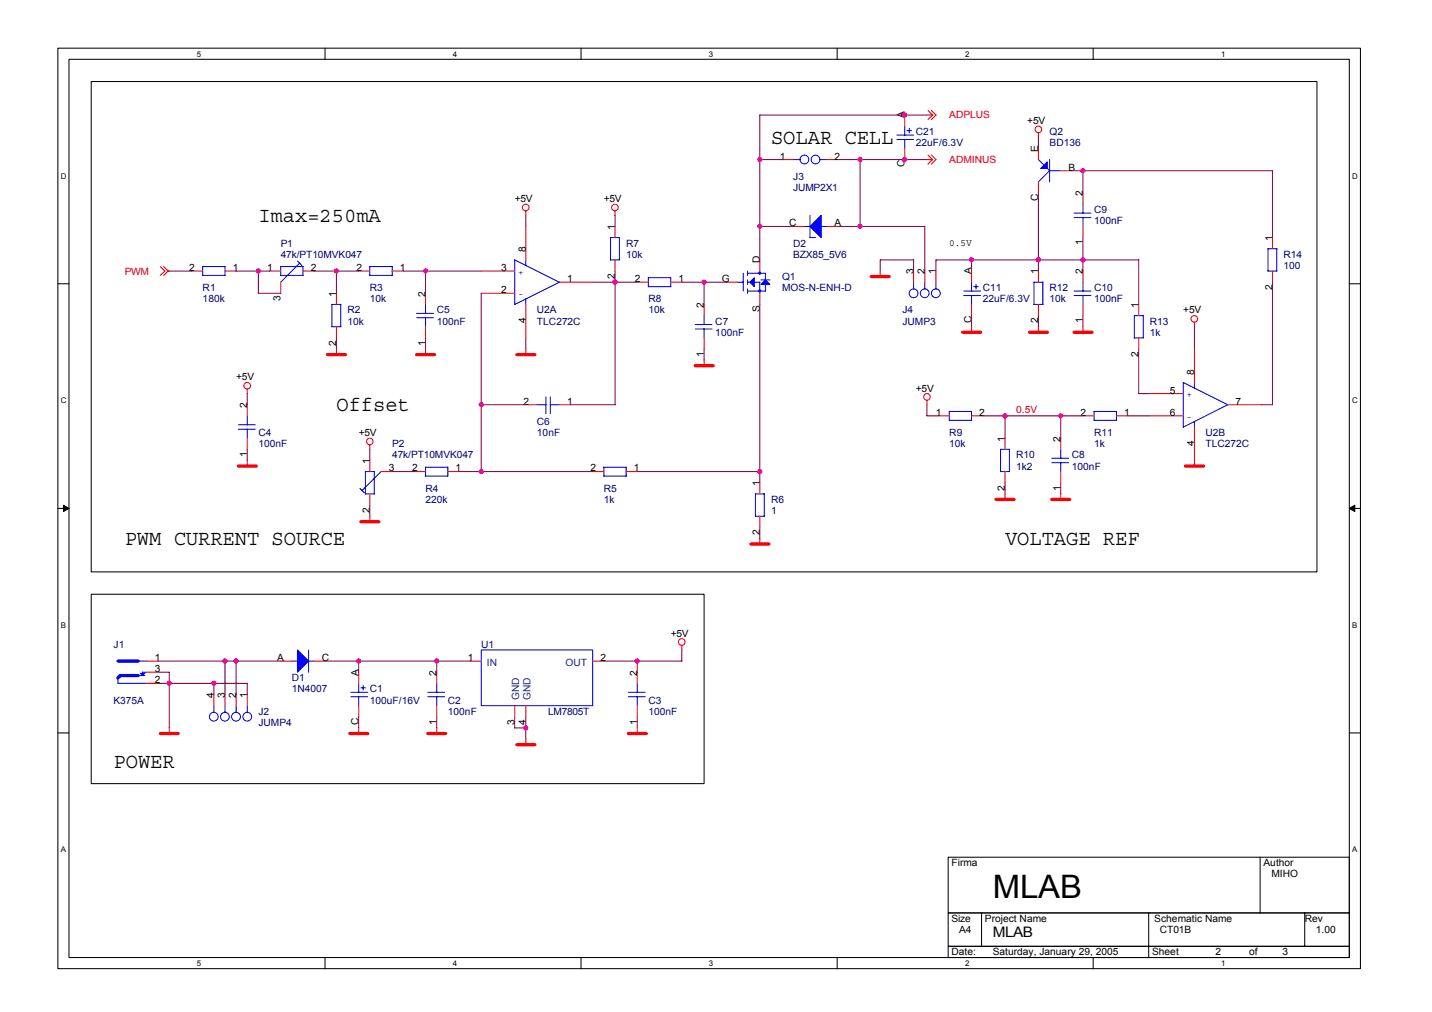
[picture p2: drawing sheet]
<svg xmlns="http://www.w3.org/2000/svg" width="297mm" height="210mm" viewBox="0 0 297 210" stroke-linecap="round" stroke-linejoin="round" font-family="sans-serif">
<path d="M12 10h270.2v190.9h-270.2zM14.3 12.3h265.6v186.3h-265.6z" fill="none" stroke="#000" stroke-width=".21"/>
<g fill="#fff">
<path d="M40.9 10.2h.9v1.9h-.9z"/>
<path d="M40.9 198.9h.9v1.8h-.9z"/>
</g>
<path d="M67.4 10v2.3M67.4 198.6v2.3" fill="none" stroke="#000" stroke-width=".21"/>
<g fill="#fff">
<path d="M94 10.2h.9v1.9h-.9z"/>
<path d="M94 198.9h.9v1.8h-.9z"/>
</g>
<path d="M120.5 10v2.3M120.5 198.6v2.3" fill="none" stroke="#000" stroke-width=".21"/>
<g fill="#fff">
<path d="M147.1 10.2h.9v1.9h-.9z"/>
<path d="M147.1 198.9h.9v1.8h-.9z"/>
</g>
<path d="M173.7 10v2.3M173.7 198.6v2.3" fill="none" stroke="#000" stroke-width=".21"/>
<g fill="#fff">
<path d="M200.2 10.2h.9v1.9h-.9z"/>
<path d="M200.2 198.9h.9v1.8h-.9z"/>
</g>
<path d="M226.8 10v2.3M226.8 198.6v2.3" fill="none" stroke="#000" stroke-width=".21"/>
<g fill="#fff">
<path d="M253.3 10.2h.9v1.9h-.9z"/>
<path d="M253.3 198.9h.9v1.8h-.9z"/>
<path d="M12.6 35.6h1.2v1.8h-1.2z"/>
<path d="M280.5 35.6h1.2v1.8h-1.2z"/>
<path d="M12.6 82.1h1.2v1.9h-1.2z"/>
<path d="M280.5 82.1h1.2v1.9h-1.2z"/>
</g>
<path d="M12 58.9h2.3M279.9 58.9h2.3" fill="none" stroke="#000" stroke-width=".21"/>
<g fill="#fff">
<path d="M12.6 128.7h1.1v1.9h-1.1z"/>
<path d="M280.5 128.7h1.1v1.9h-1.1z"/>
</g>
<path d="M12 105.5h2.3M279.9 105.5h2.3" fill="none" stroke="#000" stroke-width=".21"/>
<g fill="#000" stroke="#000" stroke-width=".21">
<path d="M13.2 104.8l1.1 .7-1.1 .6z" fill-rule="evenodd"/>
<path d="M279.9 105.5l1.1-.7v1.3z" fill-rule="evenodd"/>
</g>
<g fill="#fff">
<path d="M12.6 175.3h1.1v1.8h-1.1z"/>
<path d="M280.5 175.3h1.1v1.8h-1.1z"/>
</g>
<path d="M18.9 16.9h254.3v101.7h-254.3zM18.9 123.3h127.1v39.2h-127.1zM12 152h2.3M279.9 152h2.3M196.7 177.8h83.2v11.6h-83.2zM261.4 177.8v11.6M196.7 189.4h83.2v6.9h-83.2zM196.7 196.3h83.2v2.3h-83.2zM203.6 189.4v6.9M238.3 189.4v9.2M270.6 189.4v6.9" fill="none" stroke="#000" stroke-width=".21"/>
<g fill="none" stroke="#f00" stroke-width=".21">
<path d="M162.2 33.1h2.3M171.5 33.1h2.3M187.7 23.9v2.3M187.7 30.8v2.3M192.3 33.1h1.2M192.5 22.9l1 1h-1.2M192.5 32.2l1 .9M193.2 22.9l.9 1-.9 .9M193.2 32.2l.9 .9-.9 .9M193.4 23.9l-.9 .9M193.4 33.1l-.9 .9M215.4 27.5v1"/>
<path d="M215.4 30.8v2.3M215.4 37.7v2.3M220 35.4h2.3M33.3 55.3l.9 .9M33.9 55.3l1 .9M34.2 56.2l-1 .9M34.9 56.2l-1 .9M34.9 56.2h.2M39.7 56.2h2.3M46.7 56.2h2.3M55.9 56.2h2.3M58.2 58.5v2.3"/>
<path d="M62.8 56.2h2.4M74.4 56.2h2.3M81.3 56.2h2.4M99.8 56.2h7M109.1 43.7v1M109.1 47v6.9M116 58.5h6.9M127.6 43.7v1M127.6 47v2.3M127.6 53.9v2.3M132.2 58.5h2.3M139.1 58.5h2.3"/>
<path d="M150.7 58.5h2.3M157.6 53.9v2.3M164.5 47h2.4M171.5 47h2.3M182.6 56.2v1.2M189.5 56.2v2.3M191.8 56.2v2.3M194.1 56.2v2.3M201.5 56.2v2.3M215.4 56.2v2.3M224.6 40v2.4M224.6 47v2.3"/>
<path d="M224.6 56.2v2.3M263.9 49.3v2.3M263.9 56.2v2.3M69.8 60.8v2.3M69.8 67.8v2.3M69.8 72.4v1.2M88.3 60.8v2.3M88.3 67.8v2.3M88.3 72.4v1.2M99.8 60.8h7M109.1 63.1v7M109.1 72.4v1.2"/>
<path d="M146 63.1v2.4M146 70.1v2.3M146 74.7v1.2M157.6 60.8v2.3M201.5 63.1v2.4M201.5 67.8v1.1M215.4 63.1v2.4M215.4 67.8v1.1M224.6 63.1v2.4M224.6 67.8v1.1M236.2 63.1v2.4M236.2 70.1v2.3"/>
<path d="M247.8 66.8v1M247.8 72.4v6.9M51.3 80.7v.9M51.3 83.9v2.4M51.3 90.9v2.3M51.3 95.5v1.2M76.7 92.2v1M76.7 95.5v2.3M79 97.8h2.3M86 97.8h2.3M92.9 97.8h2.3M109.1 83.9h2.3"/>
<path d="M116 83.9h2.3M122.9 97.8h2.4M129.9 97.8h2.3M192.3 83v.9M194.6 86.3h2.3M201.5 86.3h2.3M208.5 90.9v2.3M208.5 97.8v2.3M220 90.9v2.3M220 97.8v2.3M224.6 86.3h2.3M231.6 86.3h2.3"/>
<path d="M238.5 81.6h6.9M238.5 86.3h6.9M247.8 88.6v8.1M254.7 83.9h6.9M76.7 102.4v2.4M76.7 107.1v1.1M157.6 100.1v2.3M157.6 107.1v2.3M157.6 111.7v1.2M208.5 102.4v1.2M220 102.4v1.2M30.5 137.1h2.3"/>
<path d="M30.5 139.4h2.3M58.2 137.1h2.3M65.2 137.1h2.3M74.4 139.4v2.3M90.6 139.4v2.3M97.5 137.1h2.3M122.9 137.1h2.4M132.2 139.4v2.3M141.4 133.9v.9M30.5 141.7h2.3M35.1 151v1.2M44.4 144v2.4"/>
<path d="M46.7 144v2.4M49 144v2.4M51.3 144v2.4M74.4 146.4v2.3M74.4 151v1.2M90.6 146.4v2.3M90.6 151v1.2M106.8 146.4v2.3M109.1 146.4v2.3M109.1 153.3v1.2M132.2 146.4v2.3M132.2 151v1.2"/>
<circle cx="215.4" cy="26.8" r=".68"/>
<circle cx="109.1" cy="43" r=".68"/>
<circle cx="127.6" cy="43" r=".68"/>
<circle cx="247.7" cy="66.1" r=".68"/>
<circle cx="51.3" cy="80" r=".68"/>
<circle cx="76.7" cy="91.6" r=".68"/>
<circle cx="192.3" cy="82.3" r=".68"/>
<circle cx="141.4" cy="133.2" r=".69"/>
</g>
<g fill="none" stroke="#f00" stroke-width=".68">
<path d="M180.7 57.4h3.7M67.9 73.6h3.7M86.4 73.6h3.7M107.2 73.6h3.8M144.2 75.9h3.7M199.7 68.9h3.7M213.6 68.9h3.7M222.8 68.9h3.7M49.4 96.7h3.8M245.9 96.7h3.7M74.9 108.2h3.7M155.8 112.8h3.7"/>
<path d="M206.6 103.6h3.7M218.2 103.6h3.7M33.3 152.1h3.7M72.6 152.1h3.7M88.7 152.1h3.8M107.2 154.5h3.8M130.3 152.1h3.8"/>
</g>
<g fill="none" stroke="#00f" stroke-width=".21">
<path d="M164.5 33.1h1.4M170.1 33.1h1.4M186 28h3.5M186 28.9h3.5M187.7 26.2v1.8M187.7 28.9v1.9M188.1 27.1h1M188.6 26.6v1M215.4 33.1l1.2 1.1M217.3 34.9l.4 .5M217.7 35.4h2.3M217.7 33.1v4.6"/>
<path d="M217.7 35.4l-2.3 2.3M42 55.3h4.7v1.8h-4.7v-1.8M58.2 55.3v1.8h4.7l-.1-1.8h-4.6M61.7 54.1l.9 1M62.2 54.6l-4 3.9M76.7 55.3h4.6v1.8h-4.6zM106.8 53.9l9.2 4.6M106.8 53.9v9.2M109.1 53.9v1.2M116 58.5l-9.3 4.7M126.6 49.3h1.9v4.6h-1.9zM134.5 57.6h4.6v1.9h-4.6v-1.9"/>
<path d="M153 58.5h1.2M154.2 56.7v3.7M155 56.7h3.8v3.7h-3.7M155 58.5h.5M155.1 56.2v.9M155.1 58.1v.9M155.1 59.9v1M156.4 58.5h1.2v2.4M157.6 56.2v.5M157.8 58.1h1.9M166.8 47h1.2M168 44.6v4.7h1.2"/>
<path d="M170.3 47h1.2M189.5 58.5v1.4M191.8 58.5v1.4M194.1 58.5v1.4M201.5 58.5v1.9M202 59.5h.9M202.5 59v.9M216.3 58.5v4.6h-1.8v-4.6h1.8M222.8 45.1h3.5M222.8 44.2h3.5M224.6 42.3v1.9M224.6 45.1v1.9"/>
<path d="M224.6 58.5v1.9M263 56.2h1.9M264.9 51.6v4.6M264.9 51.6h-1.9v4.6M70.7 63.1v4.7M70.7 63.1h-1.8v4.7h1.8M86.4 65.9h3.5M86.4 65h3.5M88.3 63.1v1.9M88.3 65.9v1.9M109.1 62v1.2M144.2 68.2h3.5"/>
<path d="M144.2 67.3h3.5M146 65.4v1.9M146 68.2v1.9M199.9 61.3h3.5M199.9 60.4h3.5M201.5 61.3v1.9M222.8 61.3h3.5M222.8 60.4h3.5M224.6 61.3v1.8M235.3 70.1h1.8l.1-4.6h-1.9v4.6M245.4 79.3l9.3 4.7-9.3 4.6M245.4 79.3v9.3"/>
<path d="M247.8 79.3v1.2M49.4 89h3.5M49.4 88.1h3.5M51.3 86.2v1.9M51.3 89v1.9M75.8 97.8h1.8v4.7l-1.8-.1M75.8 97.8v4.6M79 97.8l-3.9 4M88.3 98.8v-1.9h4.6v1.9M88.3 98.7h4.6M111.4 83.9h1.8M113.2 82.3v3.5"/>
<path d="M114.1 83.9h1.9M114.2 82.3v3.5M125.2 96.9h4.7v1.9M125.3 98.7h4.6M125.3 96.9v1.9M196.9 85.3h4.6M196.9 85.3v1.9h4.6M201.5 85.3v1.9M207.5 97.8h1.9v-4.6h-1.9v4.6M218.2 96h3.5M218.2 95h3.5M220 93.2v1.8"/>
<path d="M220 95.9v1.9M226.9 87.2v-1.9h4.7v1.9M226.9 87.2h4.7M247.8 87.4v1.2M74.6 101.3l1 .9M158.5 102.4v4.7M158.6 102.4h-1.9v4.7h1.9M28.9 137.1h1.6M29.6 139.4h.9M29.6 139.4v.5M60.5 137.1h1.2M64 134.8v4.6"/>
<path d="M64 137.1h1.2M99.8 134.8h23.1v11.6h-23.1zM24.5 140.6v1.1h6M28.6 140.1h1.5M44.4 146.3v1.4M46.7 146.3v1.4M49 146.3v1.4M51.3 146.3v1.4M72.8 143.6h3.5M72.8 144.5h3.5M74.4 141.7v1.9M74.4 144.5v1.9"/>
<path d="M74.8 142.7h1M75.3 142.2v1M88.7 143.6h3.5M88.7 144.5h3.5M90.6 141.7v1.9M90.6 144.5v1.9M130.3 143.6h3.5M130.3 144.5h3.5M132.2 141.7v1.9M132.2 144.5v1.9"/>
<circle cx="166.9" cy="33.1" r=".91"/>
<circle cx="169.2" cy="33.1" r=".91"/>
<circle cx="189.5" cy="60.8" r=".91"/>
<circle cx="191.8" cy="60.8" r=".91"/>
<circle cx="194.1" cy="60.8" r=".91"/>
<circle cx="44.3" cy="148.7" r=".91"/>
<circle cx="46.7" cy="148.7" r=".91"/>
<circle cx="49" cy="148.7" r=".92"/>
<circle cx="51.3" cy="148.7" r=".91"/>
</g>
<g fill="#00f" stroke="#00f" stroke-width=".21">
<path d="M61.7 134.8l2.3 2.3-2.3 2.3z" fill-rule="evenodd"/>
<path d="M29.1 139.7h.9l-.4 .4z" fill-rule="evenodd"/>
<path d="M215.9 34.9l1.4-1.3v1.3z" fill-rule="evenodd"/>
<path d="M168 47l2.3-2.3v4.6z" fill-rule="evenodd"/>
<path d="M156.5 57.6v1.9l-1-1z" fill-rule="evenodd"/>
<path d="M158.8 58.1l.9 .9h-1.9z" fill-rule="evenodd"/>
</g>
<path d="M24.5 137.1h4.2M28.7 140.1h-3.8l-.5 .5" fill="none" stroke="#00f" stroke-width=".68"/>
<g fill="#00f" stroke="#00f" stroke-width=".21">
<circle cx="157.6" cy="56.7" r=".22"/>
<circle cx="157.6" cy="60.3" r=".22"/>
</g>
<g fill="none" stroke="#800040" stroke-width=".21">
<path d="M157.6 33.1h4.7M173.8 33.1h18.5M178.4 33.1v13.9M192.3 23.9h-34.7v30M215.4 28.5v2.3M222.3 35.4h41.6v13.9M224.6 35.4v4.6M35.1 56.2h4.7M49 56.2h6.9M53.6 56.2v4.6h4.7M65.2 56.2h9.2M69.8 56.2v4.7"/>
<path d="M83.7 56.2h16.1M88.3 56.2v4.7M109.1 44.7v2.3M122.9 58.5h9.3M127.6 56.2v27.7h-9.3M127.6 44.7v2.3M141.4 58.5h9.3M146 58.5v4.7M157.6 47h7M173.8 47h18.1M189.5 53.9v2.3M189.5 53.9h-6.9v2.3"/>
<path d="M191.8 47v9.2M194.1 56.2v-2.3h42.1v9.3M201.5 53.9v2.3M215.4 40v16.2M224.6 49.3v6.9M263.9 58.5l.1 25.4h-2.4M69.8 70.1v2.3M88.3 70.1v2.3M99.8 60.8v37M109.1 70.1v2.3M146 72.4v2.3M157.6 63.1v37.1"/>
<path d="M201.5 65.5v2.3M215.4 65.5v2.3M224.6 65.5v2.3M236.2 72.4v9.3M247.8 67.8v4.6M51.3 81.6v2.4M51.3 93.2v2.3M76.7 93.2v2.3M81.3 97.8h4.7M95.2 97.8h27.8M99.8 83.9h9.3M132.2 97.8h25.4"/>
<path d="M192.3 86.3h2.3M192.3 83.9v2.4M203.8 86.3h20.9M208.5 86.3v4.6M220 86.3v4.6M233.9 86.3h4.6M236.2 81.6h2.3M76.7 104.8v2.3M157.6 109.4v2.3M208.5 100.1v2.4M220 100.1v2.4M32.8 137.1h25.5"/>
<path d="M32.8 139.4h2.3M35.1 139.4v11.6M46.7 137.1v7M49 137.1v7M67.5 137.1h30M74.4 137.1v2.3M90.6 137.1v2.3M125.3 137.1h16.2M132.2 137.1v2.3M141.4 134.8v2.3M32.8 141.7h18.5v2.4M44.4 141.7v2.4"/>
<path d="M74.4 148.7v2.3M90.6 148.7v2.3M106.8 148.7v2.3M106.8 151h2.3M109.1 148.7v4.6M132.2 148.7v2.3"/>
</g>
<g fill="#f0f" stroke="#f0f" stroke-width=".21">
<circle cx="74.4" cy="137.1" r=".46"/>
<circle cx="35.1" cy="141.7" r=".46"/>
<circle cx="90.6" cy="137.1" r=".45"/>
<circle cx="132.2" cy="137.1" r=".46"/>
<circle cx="109.1" cy="151" r=".46"/>
<circle cx="44.3" cy="141.7" r=".45"/>
<circle cx="49" cy="137.1" r=".46"/>
<circle cx="46.7" cy="137.1" r=".46"/>
<circle cx="53.6" cy="56.2" r=".45"/>
<circle cx="69.8" cy="56.2" r=".46"/>
<circle cx="88.3" cy="56.2" r=".45"/>
<circle cx="99.8" cy="83.9" r=".45"/>
<circle cx="127.6" cy="58.5" r=".46"/>
<circle cx="146" cy="58.5" r=".45"/>
<circle cx="99.8" cy="97.8" r=".44"/>
<circle cx="208.5" cy="86.3" r=".45"/>
<circle cx="220" cy="86.3" r=".45"/>
<circle cx="224.6" cy="35.4" r=".46"/>
<circle cx="201.5" cy="53.9" r=".45"/>
<circle cx="157.6" cy="46.9" r=".45"/>
<circle cx="157.6" cy="97.8" r=".44"/>
<circle cx="178.4" cy="46.9" r=".46"/>
<circle cx="157.6" cy="33.1" r=".45"/>
<circle cx="187.6" cy="33.1" r=".46"/>
<circle cx="187.6" cy="23.8" r=".46"/>
<circle cx="178.4" cy="33.1" r=".46"/>
<circle cx="215.4" cy="53.9" r=".44"/>
<circle cx="224.6" cy="53.9" r=".45"/>
</g>
<text font-size="6.7" x="205.9" y="186.2">MLAB</text>
<g font-size="4.4">
<text x="159.9" y="29.8">SOLAR CELL</text>
<text x="53.6" y="46">Imax=250mA</text>
<text x="69.8" y="85.3">Offset</text>
<text x="25.9" y="113">PWM CURRENT SOURCE</text>
<text x="208.5" y="113">VOLTAGE REF</text>
<text x="23.6" y="159.2">POWER</text>
</g>
<text font-size="3" x="205.9" y="194.4">MLAB</text>
<g font-size="2.1">
<text x="187.6" y="24.6" transform="rotate(-90 187.6 24.6)">A</text>
<text x="213.1" y="25.7">+5V</text>
<text x="161.8" y="33.1">1</text>
<text x="173.1" y="33.1">2</text>
<text x="187.6" y="34.7" transform="rotate(-90 187.6 34.7)">C</text>
<text x="215.4" y="31.5" transform="rotate(-90 215.4 31.5)">E</text>
<text x="221.6" y="35.4">B</text>
<text x="106.8" y="41.9">+5V</text>
<text x="125.3" y="41.9">+5V</text>
<text x="215.4" y="41.7" transform="rotate(-90 215.4 41.7)">C</text>
<text x="224.6" y="40.7" transform="rotate(-90 224.6 40.7)">2</text>
<text x="127.6" y="47.7" transform="rotate(-90 127.6 47.7)">1</text>
<text x="163.7" y="46.9">C</text>
<text x="173.1" y="46.9">A</text>
<text x="109.1" y="52.3" transform="rotate(-90 109.1 52.3)">8</text>
<text x="196.9" y="51">0.5V</text>
<text x="224.6" y="50.9" transform="rotate(-90 224.6 50.9)">1</text>
<text x="263.9" y="50" transform="rotate(-90 263.9 50)">1</text>
<text x="39.2" y="56.2">2</text>
<text x="48.3" y="56.2">1</text>
<text x="55.4" y="56.2">1</text>
<text x="64.5" y="56.2">2</text>
<text x="73.9" y="56.2">2</text>
<text x="83" y="56.2">1</text>
<text x="104" y="56.2">3</text>
<text x="117.6" y="58.5">1</text>
<text x="127.6" y="57.8" transform="rotate(-90 127.6 57.8)">2</text>
<text x="131.7" y="58.5">2</text>
<text x="140.7" y="58.5">1</text>
<text x="149.7" y="58.5">G</text>
<text x="157.6" y="54.6" transform="rotate(-90 157.6 54.6)">D</text>
<text x="189.5" y="56.9" transform="rotate(-90 189.5 56.9)">3</text>
<text x="191.8" y="56.9" transform="rotate(-90 191.8 56.9)">2</text>
<text x="194.1" y="56.9" transform="rotate(-90 194.1 56.9)">1</text>
<text x="201.5" y="56.9" transform="rotate(-90 201.5 56.9)">A</text>
<text x="215.4" y="56.9" transform="rotate(-90 215.4 56.9)">1</text>
<text x="224.6" y="56.9" transform="rotate(-90 224.6 56.9)">2</text>
<text x="58.2" y="62.5" transform="rotate(-90 58.2 62.5)">3</text>
<text x="69.8" y="61.5" transform="rotate(-90 69.8 61.5)">1</text>
<text x="88.2" y="61.5" transform="rotate(-90 88.2 61.5)">2</text>
<text x="104" y="60.8">2</text>
<text x="146" y="63.9" transform="rotate(-90 146 63.9)">2</text>
<text x="157.6" y="64.8" transform="rotate(-90 157.6 64.8)">S</text>
<text x="236.2" y="63.9" transform="rotate(-90 236.2 63.9)">1</text>
<text x="245.4" y="65">+5V</text>
<text x="263.9" y="60.2" transform="rotate(-90 263.9 60.2)">2</text>
<text x="69.8" y="71.7" transform="rotate(-90 69.8 71.7)">2</text>
<text x="88.2" y="71.7" transform="rotate(-90 88.2 71.7)">1</text>
<text x="109.1" y="67.1" transform="rotate(-90 109.1 67.1)">4</text>
<text x="201.5" y="67.1" transform="rotate(-90 201.5 67.1)">C</text>
<text x="215.4" y="67.1" transform="rotate(-90 215.4 67.1)">2</text>
<text x="224.6" y="67.1" transform="rotate(-90 224.6 67.1)">1</text>
<text x="146" y="74" transform="rotate(-90 146 74)">1</text>
<text x="236.2" y="74" transform="rotate(-90 236.2 74)">2</text>
<text x="247.7" y="77.7" transform="rotate(-90 247.7 77.7)">8</text>
<text x="49" y="78.9">+5V</text>
<text x="108.6" y="83.9">2</text>
<text x="117.6" y="83.9">1</text>
<text x="190" y="81.2">+5V</text>
<text x="242.7" y="81.6">5</text>
<text x="256.3" y="83.9">7</text>
<text x="51.3" y="84.6" transform="rotate(-90 51.3 84.6)">2</text>
<text x="194.1" y="86.2">1</text>
<text x="203.1" y="86.2">2</text>
<text x="224.2" y="86.2">2</text>
<text x="233.2" y="86.2">1</text>
<text x="242.7" y="86.2">6</text>
<text x="51.3" y="94.8" transform="rotate(-90 51.3 94.8)">1</text>
<text x="74.4" y="90.5">+5V</text>
<text x="208.4" y="91.6" transform="rotate(-90 208.4 91.6)">1</text>
<text x="220" y="91.6" transform="rotate(-90 220 91.6)">2</text>
<text x="247.7" y="92.5" transform="rotate(-90 247.7 92.5)">4</text>
<text x="76.7" y="96.2" transform="rotate(-90 76.7 96.2)">1</text>
<text x="80.6" y="97.8">3</text>
<text x="85.5" y="97.8">2</text>
<text x="94.5" y="97.8">1</text>
<text x="122.5" y="97.8">2</text>
<text x="131.5" y="97.8">1</text>
<text x="157.6" y="100.8" transform="rotate(-90 157.6 100.8)">1</text>
<text x="208.4" y="101.7" transform="rotate(-90 208.4 101.7)">2</text>
<text x="220" y="101.7" transform="rotate(-90 220 101.7)">1</text>
<text x="76.7" y="106.4" transform="rotate(-90 76.7 106.4)">2</text>
<text x="157.6" y="111" transform="rotate(-90 157.6 111)">2</text>
<text x="32.1" y="137.1">1</text>
<text x="57.5" y="137.1">A</text>
<text x="66.8" y="137.1">C</text>
<text x="97" y="137.1">1</text>
<text x="124.5" y="137.1">2</text>
<text x="139.1" y="132.1">+5V</text>
<text x="32.1" y="141.7">2</text>
<text x="32.1" y="139.4">3</text>
<text x="74.4" y="140.1" transform="rotate(-90 74.4 140.1)">A</text>
<text x="90.6" y="140.1" transform="rotate(-90 90.6 140.1)">2</text>
<text x="132.2" y="140.1" transform="rotate(-90 132.2 140.1)">2</text>
<text x="44.3" y="144.8" transform="rotate(-90 44.3 144.8)">4</text>
<text x="46.7" y="144.8" transform="rotate(-90 46.7 144.8)">3</text>
<text x="49" y="144.8" transform="rotate(-90 49 144.8)">2</text>
<text x="51.3" y="144.8" transform="rotate(-90 51.3 144.8)">1</text>
<text x="74.4" y="150.3" transform="rotate(-90 74.4 150.3)">C</text>
<text x="90.6" y="150.3" transform="rotate(-90 90.6 150.3)">1</text>
<text x="106.7" y="150.3" transform="rotate(-90 106.7 150.3)">3</text>
<text x="109.1" y="150.3" transform="rotate(-90 109.1 150.3)">4</text>
<text x="132.2" y="150.3" transform="rotate(-90 132.2 150.3)">1</text>
<text x="197.4" y="179.7">Firma</text>
<text x="262.1" y="179.7">Author</text>
<text x="263.7" y="182">MIHO</text>
<text x="197.4" y="191.2">Size</text>
<text x="204.3" y="191.2">Project Name</text>
<text x="239.4" y="191.2">Schematic Name</text>
<text x="270.6" y="191.2">Rev</text>
<text x="199" y="193.5">A4</text>
<text x="240.6" y="193.5">CT01B</text>
<text x="272.9" y="193.5">1.00</text>
<text x="197.4" y="198.2">Date:</text>
<text x="205.9" y="198.2">Saturday, January 29, 2005</text>
<text x="239" y="198.2">Sheet</text>
<text x="252.2" y="198.2">2</text>
<text x="259.1" y="198.2">of</text>
<text x="266" y="198.2">3</text>
</g>
<g font-size="2.1" fill="#000080">
<text x="190" y="28">C21</text>
<text x="217.7" y="28">Q2</text>
<text x="190" y="30.4">22uF/6.3V</text>
<text x="217.7" y="30.4">BD136</text>
<text x="164.5" y="37.3">J3</text>
<text x="164.5" y="39.6">JUMP2X1</text>
<text x="226.9" y="44.2">C9</text>
<text x="226.9" y="46.5">100nF</text>
<text x="58.2" y="51.2">P1</text>
<text x="58.2" y="53.5">47k/PT10MVK047</text>
<text x="129.9" y="51.2">R7</text>
<text x="129.9" y="53.5">10k</text>
<text x="164.5" y="51.2">D2</text>
<text x="164.5" y="53.5">BZX85_5V6</text>
<text x="266.3" y="53.5">R14</text>
<text x="162.2" y="58.1">Q1</text>
<text x="266.3" y="55.8">100</text>
<text x="42" y="60.4">R1</text>
<text x="42" y="62.7">180k</text>
<text x="72.1" y="65">R2</text>
<text x="76.7" y="60.4">R3</text>
<text x="76.7" y="62.7">10k</text>
<text x="90.6" y="65">C5</text>
<text x="111.4" y="65">U2A</text>
<text x="134.5" y="62.7">R8</text>
<text x="134.5" y="65">10k</text>
<text x="162.2" y="60.4">MOS-N-ENH-D</text>
<text x="187.2" y="65">J4</text>
<text x="203.8" y="60.4">C11</text>
<text x="203.8" y="62.7">22uF/6.3V</text>
<text x="217.7" y="60.4">R12</text>
<text x="217.7" y="62.7">10k</text>
<text x="226.9" y="60.4">C10</text>
<text x="226.9" y="62.7">100nF</text>
<text x="72.1" y="67.4">10k</text>
<text x="90.6" y="67.4">100nF</text>
<text x="111.4" y="67.4">TLC272C</text>
<text x="148.4" y="67.4">C7</text>
<text x="148.4" y="69.7">100nF</text>
<text x="187.2" y="67.4">JUMP3</text>
<text x="238.5" y="67.4">R13</text>
<text x="238.5" y="69.7">1k</text>
<text x="111.4" y="88.1">C6</text>
<text x="53.6" y="90.5">C4</text>
<text x="53.6" y="92.8">100nF</text>
<text x="81.3" y="92.8">P2</text>
<text x="81.3" y="95.1">47k/PT10MVK047</text>
<text x="111.4" y="90.5">10nF</text>
<text x="196.9" y="90.5">R9</text>
<text x="196.9" y="92.8">10k</text>
<text x="210.8" y="95.1">R10</text>
<text x="222.3" y="95.1">C8</text>
<text x="226.9" y="90.5">R11</text>
<text x="226.9" y="92.8">1k</text>
<text x="250.1" y="90.5">U2B</text>
<text x="250.1" y="92.8">TLC272C</text>
<text x="210.8" y="97.4">1k2</text>
<text x="222.3" y="97.4">100nF</text>
<text x="88.3" y="102">R4</text>
<text x="88.3" y="104.3">220k</text>
<text x="125.3" y="102">R5</text>
<text x="125.3" y="104.3">1k</text>
<text x="159.9" y="104.3">R6</text>
<text x="159.9" y="106.6">1</text>
<text x="23.6" y="134.4">J1</text>
<text x="99.8" y="134.4">U1</text>
<text x="60.5" y="141.3">D1</text>
<text x="60.5" y="143.6">1N4007</text>
<text x="76.7" y="143.6">C1</text>
<text x="23.6" y="145.9">K375A</text>
<text x="53.6" y="148.3">J2</text>
<text x="76.7" y="145.9">100uF/16V</text>
<text x="92.9" y="145.9">C2</text>
<text x="92.9" y="148.3">100nF</text>
<text x="113.7" y="148.3">LM7805T</text>
<text x="134.5" y="145.9">C3</text>
<text x="134.5" y="148.3">100nF</text>
<text x="53.6" y="150.6">JUMP4</text>
</g>
<g font-size="2.1" fill="#f00">
<text x="196.9" y="24.6">ADPLUS</text>
<text x="196.9" y="33.8">ADMINUS</text>
<text x="25.9" y="56.9">PWM</text>
<text x="210.8" y="85.6">0.5V</text>
</g>
<g font-size="2.1" fill="#00f">
<text x="107.5" y="57">+</text>
<text x="107.5" y="61.7">-</text>
<text x="246.1" y="82.4">+</text>
<text x="246.1" y="87.1">-</text>
</g>
<g font-size="2.1" fill="#004080">
<text x="101" y="138.1">IN</text>
<text x="117.3" y="138.1">OUT</text>
<text x="107.7" y="145.2" transform="rotate(-90 107.7 145.2)">GND</text>
<text x="110" y="145.2" transform="rotate(-90 110 145.2)">GND</text>
</g>
<g font-size="1.6">
<text x="40.9" y="11.7">5</text>
<text x="94" y="11.7">4</text>
<text x="147.1" y="11.7">3</text>
<text x="200.2" y="11.7">2</text>
<text x="253.3" y="11.7">1</text>
<text x="12.6" y="37.1">D</text>
<text x="280.5" y="37.1">D</text>
<text x="12.6" y="83.6">C</text>
<text x="280.5" y="83.6">C</text>
<text x="12.6" y="130.2">B</text>
<text x="280.5" y="130.2">B</text>
<text x="12.6" y="176.8">A</text>
<text x="280.5" y="176.8">A</text>
<text x="40.9" y="200.3">5</text>
<text x="94" y="200.3">4</text>
<text x="147.1" y="200.3">3</text>
<text x="200.2" y="200.3">2</text>
<text x="253.3" y="200.3">1</text>
</g>
</svg>
